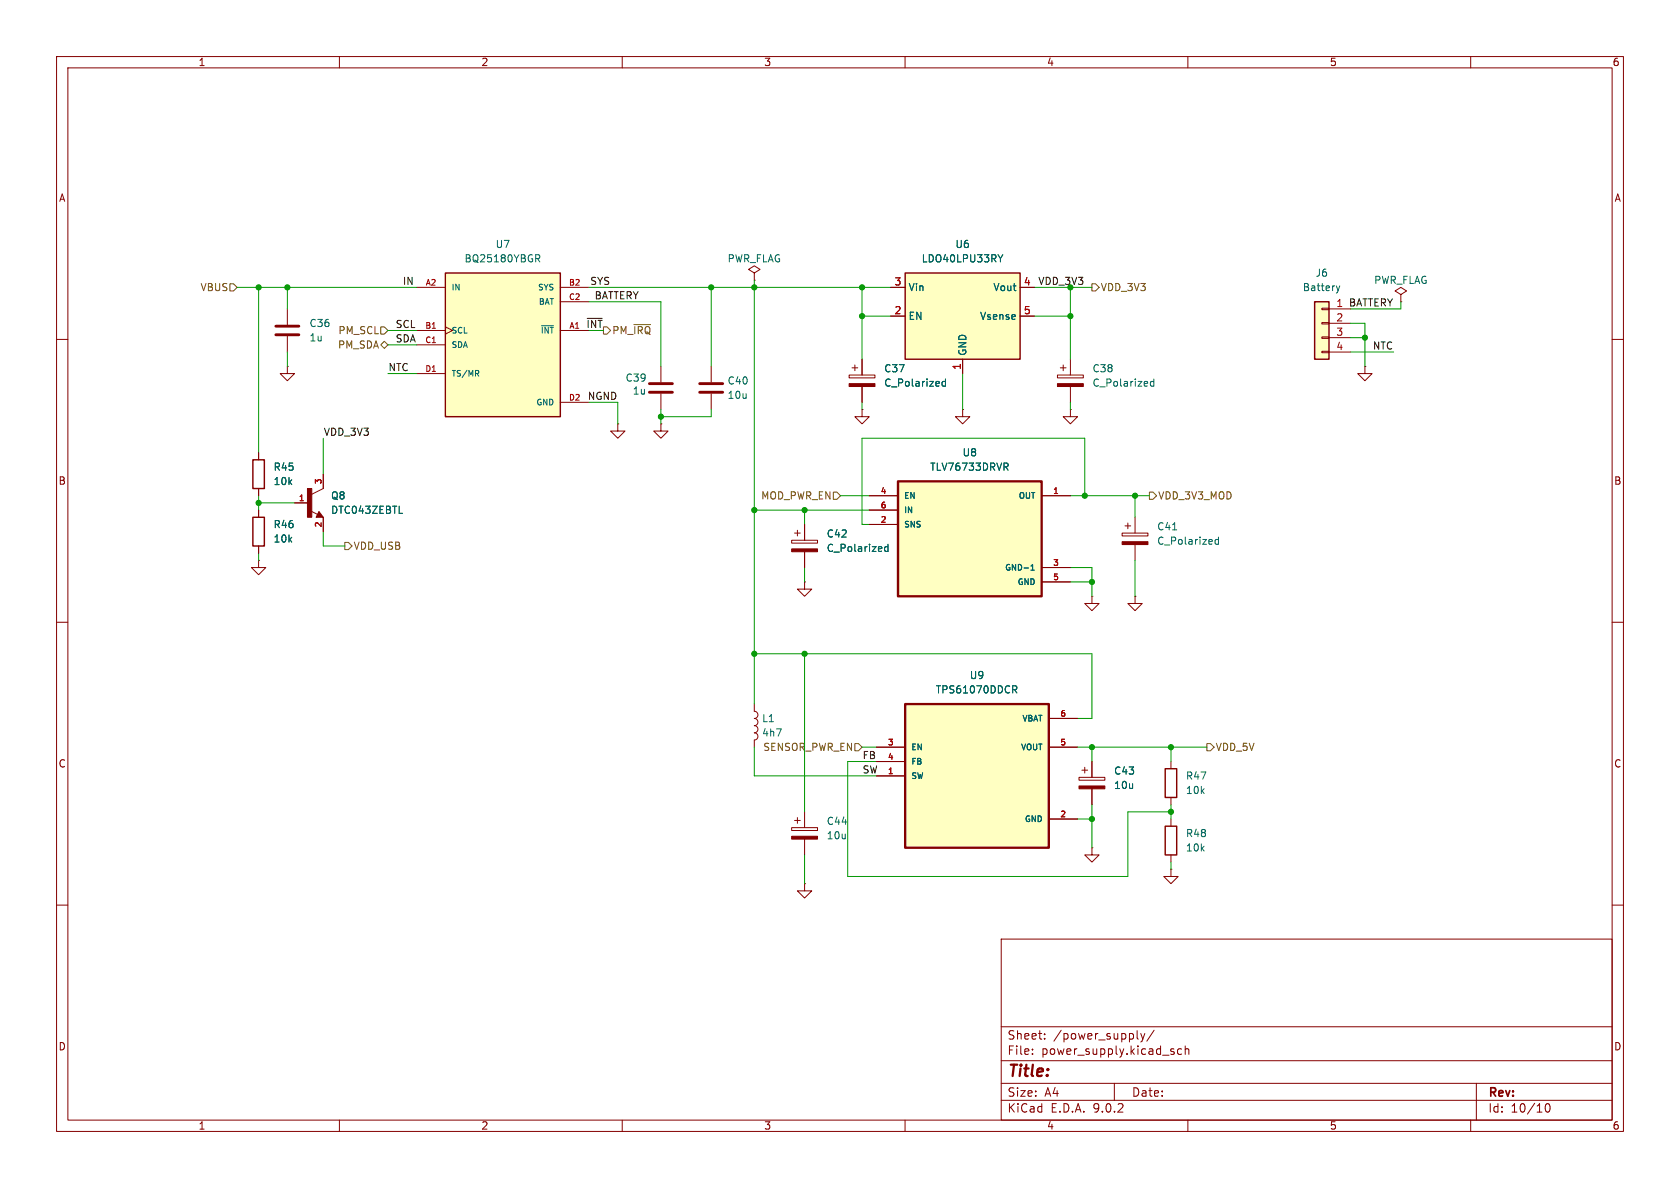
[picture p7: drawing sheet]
<svg xmlns="http://www.w3.org/2000/svg" width="297mm" height="210mm" viewBox="0 0 297 210" stroke-linecap="round" stroke-linejoin="round" font-family="sans-serif">
<g fill="none" stroke="#840000" stroke-width=".18">
<path d="M10 10h277v190h-277zM12 12h273v186h-273zM60 10v2M110 10v2M160 10v2M210 10v2M260 10v2M10 60h2M152.4 72.4v1.3h-1.3l1.3 1.2 1.3-1.2h-1.3M152.4 72.4h.1M285 60h2M10 110h2"/>
<path d="M285 110h2M10 160h2M177 166h108v32h-108zM285 160h2M60 198v2M110 198v2M160 198v2M177 194.5h108M177 191.5h108M177 187.5h108M177 181.5h108M182.5 186.3v.1"/>
<path d="M182.5 185.5v.1M184.7 183.6v.1M184.7 182.8v.1M197 191.5v3M201 183.5l.2 .2M201.7 182.7l.3 1M202 183.7l-.1 .4-.2 .1M202.4 182.7l-.4 1M204 182.1l-1.3 2M207.4 185.9l.2 .2-.2 .3M207.4 185.4l.1 .1M208.9 185.5l-.4-.1-.3 .3v.4l.1 .2h.6"/>
<path d="M209.5 185.5l.2-.1 .4 .1 .1 .9M209.5 184.9v1.5M210 198v2M260 198v2M261 191.5v6.5M273.3 195.2l.2-.1a.81 .81 0 0 1 .6 .6 .81 .81 0 0 1-.3 .8l-.1 .1a.81 .81 0 0 1-.4-1.4z"/>
</g>
<path d="M158.7 85.1h25.4v20.3h-25.4z" fill="#ffffc2"/>
<path d="M158.7 85.1h25.4v20.3h-25.4z" fill="none" stroke="#840000" stroke-width=".41"/>
<g fill="none" stroke="#840000" stroke-width=".18">
<path d="M133.3 48.3l1.1-.7-1.1-.6-1 .6 1 .7v1.2M133.3 49.5h.1M125.7 64.8v2.8M125.7 69.6v2.8M150.1 66.3h4.6v.5h-4.6zM150.6 65h1M151.1 64.5v1M152.4 63.5v2.8M152.4 68.3v2.8M170.2 72.4v1.3h-1.3l1.3 1.2 1.2-1.2h-1.2M170.2 72.4h.1M241.3 64.8v1.2h-1.3l1.3 1.3 1.3-1.3h-1.3"/>
<path d="M241.3 64.8h.1M140 95.5h4.5v.5h-4.5zM140.5 94.2h1M141 93.7v1M142.2 92.7v2.8M142.2 97.5v2.8M153.7 87.6h5M153.7 90.2h5M153.7 92.7h5M184.1 87.6h5.1M184.1 100.3h5.1M184.1 102.9h5.1"/>
</g>
<path d="M167.1 67v1.3M167.1 67.5l-.3-.1-.3 .3 .2 .5h.4M157 96.2v1.3M157 96.7l-.4-.1-.2 .3 .1 .5h.5M177.8 82.5l.4 .6M178 81.9l.2 .2v.3l-.2 .1M182.3 100.8h.5M182.3 100.1l.2-.3v1" fill="none" stroke="#006464" stroke-width=".18"/>
<g fill="#840000" stroke="#840000" stroke-width=".18">
<path d="M150.1 67.8h4.6v.5h-4.6z"/>
<path d="M140 97h4.5v.5h-4.5z"/>
</g>
<path d="M123.7 67.8h4.1M123.7 69.3h4.1" fill="none" stroke="#840000" stroke-width=".51"/>
<path d="M232.4 53.3h2.5v10.2h-2.5z" fill="#ffffc2"/>
<path d="M232.4 53.3h2.5v10.2h-2.5z" fill="none" stroke="#840000" stroke-width=".25"/>
<path d="M233.7 54.5h1.2v.2h-1.2zM233.7 57h1.2v.3h-1.2zM233.7 59.6h1.2v.2h-1.2zM234.9 54.6h3.9M234.9 57.2h3.9M234.9 59.7h3.9M189.2 72.4v1.3h-1.2l1.2 1.2 1.3-1.2h-1.3M189.2 72.4h.1M233.7 62.1h1.2v.3h-1.2zM234.9 62.2h3.9M133.3 124.5v1.2a.64 .64 0 0 1 .7 .7 .64 .64 0 0 1-.7 .6 .64 .64 0 0 1 .7 .6 .64 .64 0 0 1-.7 .7 .64 .64 0 0 1 .7 .6 .64 .64 0 0 1-.7 .6 .64 .64 0 0 1 .7 .7 .64 .64 0 0 1-.7 .6v1.3" fill="none" stroke="#840000" stroke-width=".18"/>
<path d="M236.3 50.5l.3 .9M236.6 51.4l-.2 .3M236.9 50.5l-.3 .9" fill="none" stroke="#006464" stroke-width=".18"/>
<path d="M160 48.3h20.3v15.2h-20.3z" fill="#ffffc2"/>
<path d="M160 48.3h20.3v15.2h-20.3zM44.7 91.4h2v5.1h-2zM206 135.9h2v5.1h-2z" fill="none" stroke="#840000" stroke-width=".25"/>
<g fill="none" stroke="#840000" stroke-width=".18">
<path d="M157.5 50.8h2.5M157.5 55.9h2.5M180.3 50.8h2.6M180.3 55.9h2.6M50.8 64.8v1.2h-1.3l1.3 1.3 1.3-1.3h-1.3M50.8 64.8h.1M109.2 74.9v1.3h-1.3l1.3 1.3 1.3-1.3h-1.3M109.2 74.9h.1M116.8 74.9v1.3h-1.2l1.2 1.3 1.3-1.3h-1.3M116.8 74.9h.1M170.2 63.5v2.5M45.7 99.1v1.2h-1.3l1.3 1.3 1.3-1.3h-1.3"/>
<path d="M45.7 99.1h.1M45.7 90.2v1.2M45.7 96.5v1.3M193 105.4v1.3h-1.2l1.2 1.3 1.3-1.3h-1.3M193 105.4h.1M207 134.6v1.3M207 141v1.2"/>
</g>
<path d="M177.3 45l-.4 .7" fill="none" stroke="#006464" stroke-width=".18"/>
<path d="M78.7 48.3h20.4v25.4h-20.4z" fill="#ffffc2"/>
<path d="M78.7 48.3h20.4v25.4h-20.4z" fill="none" stroke="#840000" stroke-width=".25"/>
<g fill="none" stroke="#840000" stroke-width=".18">
<path d="M73.7 50.8h5M73.7 58.4h5M78.7 57.8l1.3 .6-1.3 .7M99.1 50.8h5M99.1 58.4h5M99.1 53.3h5M73.7 61h5M73.7 66h5M99.1 71.1h5M116.8 64.8v2.8M116.8 69.6v2.8M186.9 66.3h4.6v.5h-4.6z"/>
<path d="M187.5 65h1M188 64.5v1M189.2 63.5v2.8M189.2 68.3v2.8M52.1 88.9h2.5M54.9 90.3l1.2 .6M57.1 83.8v2.6l-2 1M57.1 91.4v2.6M200.7 105.4v1.3h-1.3l1.3 1.3 1.2-1.3h-1.2M200.7 105.4h.1M190.8 137.4h4.5v.5h-4.5zM191.3 136.1h1"/>
<path d="M191.8 135.6v1.1M193 134.6v2.8M193 139.4v2.8M193 149.9v1.2h-1.2l1.2 1.3 1.3-1.3h-1.3M193 149.9h.1M207 153.7v1.2h-1.3l1.3 1.3 1.3-1.3h-1.3M207 153.7h.1"/>
</g>
<path d="M94.7 45h.5l.2 .3-.1 .3-.6 .1M95 45.7l.4 .6M95.7 57.6h2.1M84.3 66l.3 .5M84.6 65.6v.3M204 67v1.3M204 67.5l-.4-.1-.2 .3 .1 .5h.5M70.6 90.7h.6" fill="none" stroke="#006464" stroke-width=".18"/>
<path d="M114.8 67.8h4.1M114.8 69.3h4.1" fill="none" stroke="#840000" stroke-width=".51"/>
<g fill="#840000" stroke="#840000" stroke-width=".18">
<path d="M186.9 67.8h4.6v.5h-4.6z"/>
<path d="M54.4 86.4h.7v5h-.7z"/>
<path d="M56.4 90.4l.7 1h-1.2z"/>
<path d="M190.8 138.9h4.5v.5h-4.5z"/>
</g>
<path d="M160 124.5h25.4v25.4h-25.4z" fill="#ffffc2"/>
<path d="M160 124.5h25.4v25.4h-25.4z" fill="none" stroke="#840000" stroke-width=".41"/>
<g fill="none" stroke="#840000" stroke-width=".18">
<path d="M50.8 54.6v2.8M50.8 59.4v2.8M157.5 50.8h2.5M157.5 55.9h2.5M180.3 50.8h2.6M180.3 55.9h2.6M247.6 52.1l1.1-.7-1.1-.6-1 .6 1 .7v1.2M247.6 53.3h.1M152.4 63.5v2.8M152.4 68.3v2.8M170.2 63.5v2.5M45.7 80v1.3"/>
<path d="M45.7 86.4v1.2M45.7 90.2v1.2M45.7 96.5v1.3M52.1 88.9h2.5M57.1 83.8v2.6M57.1 91.4v2.6M142.2 92.7v2.8M142.2 97.5v2.8M153.7 87.6h5M153.7 90.2h5M153.7 92.7h5M184.1 87.6h5.1"/>
<path d="M198.4 94.2h4.5v.5h-4.5zM198.9 93h1M199.4 92.5v1M200.7 91.4v2.8M200.7 96.3v2.8M142.2 102.9v1.2h-1.2l1.2 1.3 1.3-1.3h-1.3M142.2 102.9h.1M184.1 100.3h5.1M184.1 102.9h5.1M154.9 132.1h5.1M154.9 134.6h5.1M154.9 137.2h5.1"/>
<path d="M185.4 132.1h5.1M185.4 127h5.1M193 134.6v2.8M193 139.4v2.8M140 146.3h4.5v.5h-4.5zM140.5 145h1M141 144.5v1M142.2 156.2v1.3h-1.2l1.2 1.3 1.3-1.3h-1.3M142.2 156.2h.1M142.2 143.5v2.8M142.2 148.3v2.8M185.4 144.8h5.1"/>
<path d="M207 144.8v1.3M207 151.1v1.3"/>
</g>
<g fill="none" stroke="#006464" stroke-width=".18">
<path d="M177.3 45l-.4 .7M167.1 67v1.3M167.1 67.5l-.3-.1-.3 .3 .2 .5h.4M70.6 90.7h.6M157 96.2v1.3M157 96.7l-.4-.1-.2 .3 .1 .5h.5M177.8 82.5l.4 .6M178 81.9l.2 .2v.3l-.2 .1M207.3 93.7h.7M215.4 94.9v1.3M215.4 95.4h-.4l-.2 .2 .1 .6h.5M182.3 100.8h.5"/>
<path d="M182.3 100.1l.2-.3v1M179 121.2h.5l.3 .3-.2 .3-.6 .1M179.3 121.9l.5 .6"/>
</g>
<path d="M48.8 57.7h4M48.8 59.2h4" fill="none" stroke="#840000" stroke-width=".51"/>
<path d="M44.7 81.3h2v5.1h-2zM206 146.1h2v5h-2z" fill="none" stroke="#840000" stroke-width=".25"/>
<g fill="#840000" stroke="#840000" stroke-width=".18">
<path d="M198.4 95.8h4.5v.5h-4.5z"/>
<path d="M140 147.8h4.5v.5h-4.5z"/>
</g>
<path d="M40.6 50.2h.7l.6 .6-.6 .6h-.7zM67.3 57.8h.6l.7 .6-.7 .7h-.6zM106.7 57.8h.6l.6 .6-.6 .7h-.6zM112.1 57.4h2.9M193 50.2h.7l.6 .6-.6 .6h-.7zM67.3 61l.6-.7 .7 .7-.7 .6zM61 95.9h.6l.6 .6-.6 .7h-.6zM147.3 87h.7l.6 .6-.6 .7h-.7zM203.2 87h.6l.7 .6-.7 .7h-.6zM151.1 131.4h.7l.6 .7-.6 .6h-.7zM213.4 131.4h.6l.6 .7-.6 .6h-.6z" fill="none" stroke="#725600" stroke-width=".18"/>
<g fill="none" stroke="#009600" stroke-width=".18">
<path d="M41.9 50.8h31.8M45.7 50.8v29.2M50.8 50.8v3.8M68.6 58.4h5.1M104.1 50.8h53.4M104.1 53.3h12.7v11.5M125.7 50.8v14M133.3 49.5v75M152.4 50.8v12.7M152.4 55.9h5.1M182.9 50.8h10.1M182.9 55.9h6.3"/>
<path d="M189.2 50.8v12.7M238.8 57.2h2.5v7.6M238.8 59.7h2.5M247.6 53.3v1.3h-8.8M50.8 62.2v2.6M57.1 77.5v6.3M68.6 61h5.1M68.6 66h5.1M104.1 71.1h5.1v3.8M116.8 72.4v2.5M125.7 72.4v1.3h-8.9M152.4 71.1v1.3"/>
<path d="M170.2 66v6.4M189.2 71.1v1.3M238.8 62.2h7.6M45.7 87.6v2.6M45.7 97.8v1.3M45.7 88.9h6.4M57.1 94v2.5h3.9M133.3 90.2h20.4M142.2 90.2v2.5M148.6 87.6h5.1M189.2 87.6h14M191.8 87.6v-10.1h-39.4v15.2h1.3"/>
<path d="M200.7 87.6v3.8M200.7 99.1v6.3M133.3 115.6h59.7v11.4h-2.5M142.2 100.3v2.6M142.2 115.6v27.9M189.2 100.3h3.8v5.1M189.2 102.9h3.8M133.3 132.1v5.1h21.6M152.4 132.1h2.5M154.9 134.6h-5v20.3h49.5v-11.4h7.6M190.5 132.1h22.9M193 132.1v2.5"/>
<path d="M207 132.1v2.5M142.2 151.1v5.1M190.5 144.8h2.5M193 142.2v7.7M207 142.2v2.6M207 152.4v1.3"/>
</g>
<g fill="#009600" stroke="#009600" stroke-width=".18">
<circle cx="152.4" cy="50.8" r=".46"/>
<circle cx="133.3" cy="50.8" r=".46"/>
<circle cx="125.7" cy="50.8" r=".46"/>
<circle cx="116.8" cy="73.7" r=".46"/>
<circle cx="142.2" cy="90.2" r=".46"/>
<circle cx="133.3" cy="90.2" r=".46"/>
<circle cx="193" cy="132.1" r=".46"/>
<circle cx="207" cy="132.1" r=".46"/>
<circle cx="142.2" cy="115.6" r=".46"/>
<circle cx="133.3" cy="115.6" r=".46"/>
<circle cx="207" cy="143.5" r=".46"/>
<circle cx="193" cy="102.9" r=".46"/>
<circle cx="189.2" cy="55.9" r=".46"/>
<circle cx="200.7" cy="87.6" r=".46"/>
<circle cx="191.8" cy="87.6" r=".46"/>
<circle cx="241.3" cy="59.7" r=".46"/>
<circle cx="193" cy="144.8" r=".46"/>
<circle cx="45.7" cy="50.8" r=".46"/>
<circle cx="50.8" cy="50.8" r=".46"/>
<circle cx="45.7" cy="88.9" r=".46"/>
<circle cx="152.4" cy="55.9" r=".46"/>
</g>
<text font-size="2.8" fill="#840000" x="178" y="190.9">Title:</text>
<g font-size="2.1" fill="#840000">
<text x="178" y="184">Sheet:</text>
<text x="186.2" y="184">/power_supply/</text>
<text x="178" y="186.7">File:</text>
<text x="184.1" y="186.7">power_supply.kicad_sch</text>
<text x="178" y="196.9">KiCad</text>
<text x="178" y="194.1">Size:</text>
<text x="184.7" y="194.1">A4</text>
<text x="185.7" y="196.9">E.D.A.</text>
<text x="193.3" y="196.9">9.0.2</text>
<text x="200" y="194.1">Date:</text>
<text x="263" y="194.3">Rev:</text>
<text x="263" y="196.9">Id:</text>
<text x="267.1" y="196.9">10/10</text>
</g>
<g font-size="1.8" fill="#840000">
<text x="35" y="11.9">1</text>
<text x="85" y="11.9">2</text>
<text x="135" y="11.9">3</text>
<text x="185" y="11.9">4</text>
<text x="235" y="11.9">5</text>
<text x="285" y="11.9">6</text>
<text x="10.3" y="35.9">A</text>
<text x="285.3" y="35.9">A</text>
<text x="10.3" y="85.9">B</text>
<text x="285.3" y="85.9">B</text>
<text x="10.3" y="135.9">C</text>
<text x="285.3" y="135.9">C</text>
<text x="10.3" y="185.9">D</text>
<text x="285.3" y="185.9">D</text>
<text x="35" y="199.9">1</text>
<text x="85" y="199.9">2</text>
<text x="135" y="199.9">3</text>
<text x="185" y="199.9">4</text>
<text x="235" y="199.9">5</text>
<text x="285" y="199.9">6</text>
</g>
<g font-size="1.8" fill="#006464">
<text x="82" y="46.6">BQ25180YBGR</text>
<text x="87.5" y="44">U7</text>
<text x="128.5" y="46.6">PWR_FLAG</text>
<text x="162.9" y="46.6">LDO40LPU33RY</text>
<text x="168.8" y="44">U6</text>
<text x="160.5" y="51.7">Vin</text>
<text x="175.5" y="51.7">Vout</text>
<text x="230.2" y="51.7">Battery</text>
<text x="232.5" y="49.1">J6</text>
<text x="242.8" y="50.4">PWR_FLAG</text>
<text x="54.6" y="58">C36</text>
<text x="160.5" y="56.7">EN</text>
<text x="173.2" y="56.7">Vsense</text>
<text x="54.6" y="60.6">1u</text>
<text x="171" y="63" transform="rotate(-90 171 63)">GND</text>
<text x="110.5" y="67.7">C39</text>
<text x="111.8" y="70">1u</text>
<text x="128.5" y="68.2">C40</text>
<text x="128.5" y="70.7">10u</text>
<text x="156.2" y="68.6">C_Polarized</text>
<text x="156.2" y="66">C37</text>
<text x="193" y="68.6">C_Polarized</text>
<text x="193" y="66">C38</text>
<text x="48.3" y="83.4">R45</text>
<text x="164.3" y="83.4">TLV76733DRVR</text>
<text x="170.1" y="80.9">U8</text>
<text x="48.3" y="86">10k</text>
<text x="58.4" y="88.5">Q8</text>
<text x="48.3" y="93.6">R46</text>
<text x="58.4" y="91">DTC043ZEBTL</text>
<text x="146.1" y="95.2">C42</text>
<text x="204.5" y="94">C41</text>
<text x="48.3" y="96.1">10k</text>
<text x="146.1" y="97.8">C_Polarized</text>
<text x="204.5" y="96.5">C_Polarized</text>
<text x="165.3" y="122.8">TPS61070DDCR</text>
<text x="171.3" y="120.2">U9</text>
<text x="134.6" y="127.9">L1</text>
<text x="134.6" y="130.4">4h7</text>
<text x="196.9" y="137.1">C43</text>
<text x="196.9" y="139.7">10u</text>
<text x="209.6" y="140.6">10k</text>
<text x="209.6" y="138">R47</text>
<text x="146.1" y="146">C44</text>
<text x="146.1" y="148.6">10u</text>
<text x="209.6" y="148.2">R48</text>
<text x="209.6" y="150.7">10k</text>
</g>
<g font-size="1.8" fill="#725600">
<text x="35.3" y="51.7">VBUS</text>
<text x="194.5" y="51.7">VDD_3V3</text>
<text x="59.7" y="59.3">PM_SCL</text>
<text x="108.1" y="59.3">PM_~{IRQ}</text>
<text x="59.7" y="61.8">PM_SDA</text>
<text x="134.5" y="88.5">MOD_PWR_EN</text>
<text x="204.7" y="88.5">VDD_3V3_MOD</text>
<text x="62.4" y="97.4">VDD_USB</text>
<text x="134.8" y="132.9">SENSOR_PWR_EN</text>
<text x="214.8" y="132.9">VDD_5V</text>
</g>
<g font-size="1.8" fill="#0f0f0f">
<text x="71.1" y="50.5">IN</text>
<text x="104.2" y="50.5">SYS</text>
<text x="105" y="53">BATTERY</text>
<text x="69.8" y="58.1">SCL</text>
<text x="238.4" y="54.3">BATTERY</text>
<text x="68.6" y="65.7">NTC</text>
<text x="69.8" y="60.6">SDA</text>
<text x="242.6" y="61.9">NTC</text>
<text x="103.8" y="70.8">NGND</text>
<text x="57.1" y="77.1">VDD_3V3</text>
<text x="152.4" y="134.3">FB</text>
<text x="152.4" y="136.8">SW</text>
</g>
<g font-size="1.8" fill="#a90000">
<text x="158" y="50.5">3</text>
<text x="180.9" y="50.5">4</text>
<text x="158" y="55.6">2</text>
<text x="180.9" y="55.6">5</text>
<text x="236.1" y="54.4">1</text>
<text x="236.1" y="56.9">2</text>
<text x="236.1" y="59.4">3</text>
<text x="169.9" y="65.5" transform="rotate(-90 169.9 65.5)">1</text>
<text x="236.1" y="62">4</text>
</g>
<g font-size="1.8" fill="#009600">
<text x="183.5" y="50.5">VDD_3V3</text>
<text x="103.6" y="58.1">~{INT}</text>
</g>
<g font-size="1.4" fill="#a90000">
<text x="75.2" y="50.5">A2</text>
<text x="100.5" y="50.5">B2</text>
<text x="100.5" y="53.1">C2</text>
<text x="75.1" y="58.2">B1</text>
<text x="100.6" y="58.2">A1</text>
<text x="75.1" y="60.7">C1</text>
<text x="75.1" y="65.8">D1</text>
<text x="100.5" y="70.9">D2</text>
<text x="52.7" y="88.6">1</text>
<text x="56.9" y="85.7" transform="rotate(-90 56.9 85.7)">3</text>
<text x="155.6" y="87.4">4</text>
<text x="155.6" y="89.9">6</text>
<text x="186.1" y="87.4">1</text>
<text x="56.9" y="93.3" transform="rotate(-90 56.9 93.3)">2</text>
<text x="155.6" y="92.5">2</text>
<text x="186.1" y="100.1">3</text>
<text x="186.1" y="102.6">5</text>
<text x="156.9" y="131.8">3</text>
<text x="187.3" y="126.7">6</text>
<text x="187.3" y="131.8">5</text>
<text x="156.9" y="134.4">4</text>
<text x="156.9" y="136.9">1</text>
<text x="187.3" y="144.5">2</text>
</g>
<g font-size="1.4" fill="#006464">
<text x="79.8" y="51.5">IN</text>
<text x="95" y="51.5">SYS</text>
<text x="79.8" y="59.2">SCL</text>
<text x="95.1" y="54.1">BAT</text>
<text x="95.5" y="59.2">~{INT}</text>
<text x="79.8" y="61.7">SDA</text>
<text x="79.8" y="66.8">TS/MR</text>
<text x="94.7" y="71.9">GND</text>
<text x="159.8" y="88.4">EN</text>
<text x="180" y="88.4">OUT</text>
<text x="159.8" y="90.9">IN</text>
<text x="159.8" y="93.4">SNS</text>
<text x="177.6" y="101.1">GND-1</text>
<text x="179.8" y="103.6">GND</text>
<text x="180.6" y="127.7">VBAT</text>
<text x="161" y="132.8">EN</text>
<text x="161" y="135.4">FB</text>
<text x="161" y="137.9">SW</text>
<text x="180.4" y="132.8">VOUT</text>
<text x="181.1" y="145.5">GND</text>
</g>
</svg>
